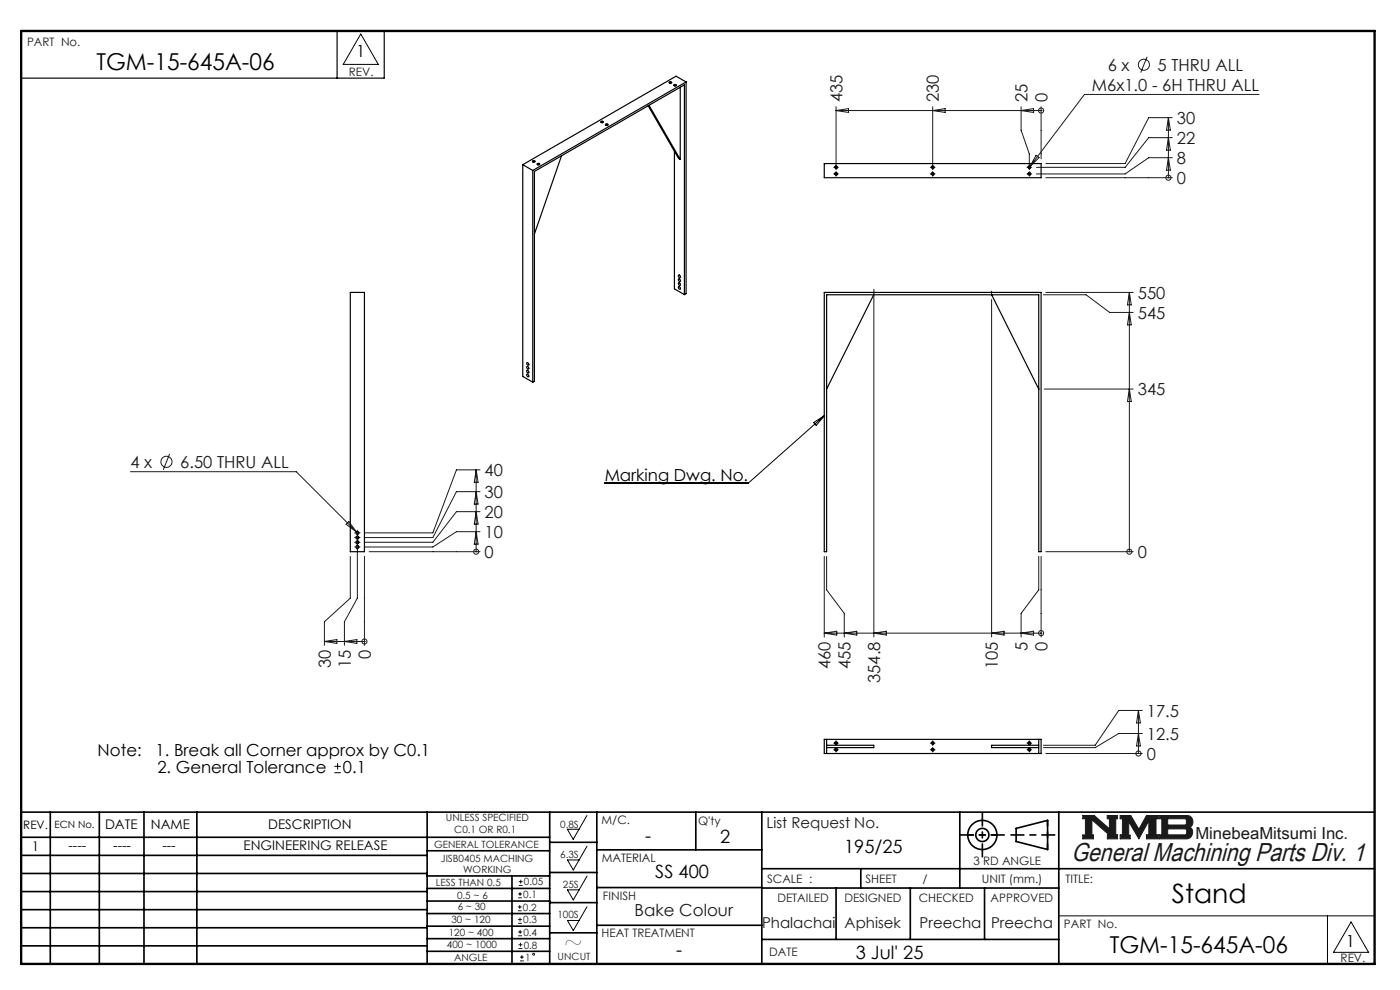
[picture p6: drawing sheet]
<svg xmlns="http://www.w3.org/2000/svg" width="297mm" height="210mm" viewBox="0 0 297 210" stroke-linecap="round" stroke-linejoin="round" font-family="sans-serif">
<g fill="none" stroke="#000" stroke-width=".35">
<path d="M4.5 172.3h287.1M4.5 177.6h112.1M10.7 172.3v32.2M21.1 172.3v32.2M30.5 172.3v32.2M41.8 172.3v32.2M90.6 172.3v32.2M116.6 172.3v32.2M116.6 178.7h10M126.6 172.3v32.2M147.6 172.3v8M161.6 172.3v32.2"/>
<path d="M203.6 172.3v16.1M215.6 175.7l6.6-1.7v6.2l-6.6-1.7zM224.6 172.3v32.2M4.5 185.3h86.1M4.5 181.4h86.1M4.5 189.1h86.1M4.5 193h86.1M4.5 196.8h86.1M90.6 199.1h26M90.6 193.8h26M90.6 188.5h26M90.6 191.1h26"/>
<path d="M90.6 180.5h26M90.6 185.8h26M90.6 196.5h26M108.6 185.8v18.5M116.6 185.1h10M116.6 191.5h10M116.6 197.9h10M126.6 196.3h35M126.6 188.3h35M126.6 180.3h35M161.6 184.3h130M161.6 199.3h63"/>
<path d="M161.6 188.4h63M177.4 188.4v10.9M182.6 184.3v4.1M193.1 188.4v10.9M208.9 188.4v10.9M4.5 200.6h86.1M90.6 201.8h26"/>
<circle cx="208.4" cy="177.1" r="3.1"/>
<circle cx="208.4" cy="177.1" r="1.39"/>
</g>
<path d="M229.7 173h2.4l3.3 2.8v-2.1h-.5v-.7h2.2v.7h-.4v3.4h.4v.8h-2.2v-.8h.4l-3.7-3.2v3.2h.4v.8h-2.3v-.8h.6v-3.4h-.6zM237.6 173h2.3l1.7 2.9 1.6-2.9h2.5v.7h-.5v3.4h.5v.8h-2.5v-.8h.5v-3l-2.1 3.8-2.1-3.6v2.9h.3v.7h-2.2v-.8h.5v-3.4h-.5zM245.9 173h6a1.34 1.34 0 0 1 1.1 1 1.34 1.34 0 0 1-.6 1.5 1.33 1.33 0 0 1 .5 1.4 1.33 1.33 0 0 1-1.2 1h-5.8v-.8h.6v-3.4h-.6zM247.7 173.7h3.8l.2 .2v.8l-.3 .3h-3.7zM247.7 175.8h3.8l.2 .3v.7l-.3 .3h-3.7z" fill="none" stroke="#191924" stroke-width=".21"/>
<path d="M76.5 7.2l3.8 6.5h-7.5zM124.5 173l-2.9 5-1.2-2.1h2.4M124.5 179.5l-2.9 5.1-1.2-2.2h2.4M124.5 185.8l-2.9 5.1-1.2-2.1h2.4M124.5 192.3l-2.9 5.1-1.2-2.1h2.4M224.6 194.3h67M281.6 194.3v10.2M286.6 195.6l3.7 6.4h-7.4z" fill="none" stroke="#000" stroke-width=".21"/>
<path d="M4.5 6.6h287.1" fill="none" stroke="#000" stroke-width=".21" stroke-dasharray="6.3 1.3 1.3 1.3" stroke-dashoffset="1.9"/>
<path d="M71.5 6.6v10M81.5 6.6v10h-77" fill="none" stroke="#000" stroke-width=".25"/>
<path d="M205.3 177.1h6.2M222.2 174v6.2" fill="none" stroke="#000" stroke-width=".35" stroke-dasharray="15.2 1.3 1.3 1.3" stroke-dashoffset="14.1"/>
<path d="M203.8 177.1h9.2M208.4 172.5v9.2M214.5 177.1h9.3" fill="none" stroke="#000" stroke-width=".35" stroke-dasharray="15.2 1.3 1.3 1.3" stroke-dashoffset="12.5"/>
<path d="M4.5 6.6h287.1v197.9h-287.1z" fill="none" stroke="#000" stroke-width=".5"/>
<path d="M229.7 173v.7h.6v3.4h-.6v.8h2.3v-.8h-.4v-3.2l3.7 3.2h-.4v.8h2.2v-.8h-.4v-3.4h.4v-.7h-2.2v.7h.5v2.1l-3.3-2.8zM237.6 173v.7h.5v3.4h-.5v.8h2.2v-.7h-.3v-2.9l2.1 3.6 2.1-3.8v3h-.5v.8h2.5v-.8h-.5v-3.4h.5v-.7h-2.5l-1.6 2.9-1.7-2.9zM247.7 175.8h3.8l.2 .3v.7l-.3 .3h-3.7zM245.9 173v.7h.6v3.4h-.6v.8h6.3l.5-.5 .3-.8-.1-.7-.5-.4a1.34 1.34 0 0 0 .6-1.5 1.34 1.34 0 0 0-1.1-1zM247.7 173.7h3.7l.3 .2v.9l-.3 .2h-3.7z" fill-rule="evenodd" fill="#191924"/>
<g fill="none" stroke="#191924" stroke-width=".21">
<path d="M243.3 12l-1.3 3.4M177.1 36.9h.5M177.1 35.5h.5M177.4 36.6v.5M177.4 23.4h43.5M177.4 22.6v13.1M177.4 23.4l2.6-.4v.9zM197.6 36.9h.5M197.6 35.5h.5M197.9 22.6v13.1M197.9 23.4l2.6-.4v.9zM197.9 36.6v.5"/>
<path d="M216.6 22.6v5l1.8 5v3.1M216.6 23.4l2.7-.4v.9zM218.1 36.9h.5M218.1 35.5h.5M218.4 36.6v.5M219.8 32.9l.6 .5-1.9 1.9zM220.9 23.4h.1M220.9 22.6v11.1M221.9 37.7h26.8M247.9 25v12.7M247.9 33.5l.4 2.6h-.8zM247.9 29.2l.4 2.7h-.8z"/>
<path d="M247.9 25l.4 2.6h-.8zM247.9 37.7h.1M248.7 33.5h-5l-5 3.4h-18.8M248.7 29.2h-5l-5 6.3h-18.8M248.7 25h-5l-5 9.7h-16.8M267.1 20h-37l-11.9 15.7M185.4 62.4v72.7M210.4 63.5v71.6M221.4 62.5h9l5 3.8h5M221.9 62h18.5M239.6 62v55M239.6 62l.4 2.7h-.8z"/>
<path d="M239.6 66.3l.4 2.6h-.8zM36 96.3l-1.4 3.3M101 99.7v17.3M101 99.7l.4 2.6h-.8zM101.8 99.7h-5l-5 13.3h-14.4M221.5 82.5h18.9M239.6 82.5l.4 2.7h-.8zM27.7 100.1h35.1l12.8 12.7M73.4 111.2l.6-.6 1.6 2.2zM74.3 118v8.9l-5.5 5v5M75.6 113h.5M75.6 114h.5"/>
<path d="M75.6 115h.5M75.6 116h.5M75.6 112.8l.4 .5M75.8 114.6v12.3l-2.7 5v5M75.8 112.8v.5M75.8 113.8v.5M77.3 118v18.9M78.3 117h23.5M101 117h.1M101 108.5l.4 2.7h-.8zM101 112.8l.4 2.6h-.8zM101 104.3l.4 2.6h-.8z"/>
<path d="M101.8 104.3h-5l-5 9.7h-14.4M101.8 108.5h-5l-5 6.5h-14.4M101.8 112.8h-5l-5 3.2h-14.4M174.9 118v17.1M175.4 118v7.1l3.7 5v5M220.4 118v7.1l-3.8 5v5M220.9 118v17.1M221.9 117h18.5M239.6 117h.1M68.8 136.1h8.5M68.8 136.1l2.7-.4v.8zM73.1 136.1l2.6-.4v.8z"/>
<path d="M77.3 136.1h.1M174.9 134.3h46M174.9 134.3l2.6-.4v.8zM179.1 134.3l2.7-.4v.8zM185.4 134.3l2.6-.4v.8zM210.4 134.3l2.6-.4v.8zM216.6 134.3l2.7-.4v.8zM220.9 134.3h.1M177.1 159h.5M177.1 157.6h.5M177.4 157.4v.5M177.4 158.8v.5"/>
<path d="M197.6 159h.5M197.6 157.6h.5M197.9 157.4v.5M197.9 158.8v.5M218.1 159h.5M218.1 157.6h.5M218.4 157.4v.5M218.4 158.8v.5M221.9 159.8h20.4M241.5 150.7v9.1M241.5 155.6l.4 2.6h-.8zM241.5 150.7l.4 2.6h-.8z"/>
<path d="M241.5 159.8h.1M242.3 155.6h-5l-5 3h-10.9M242.3 150.7h-5l-5 7.4h-10.9M109.9 193.2h.8M109.9 192.4h.8M109.9 195.9h.8M109.9 195h.8M109.9 190.4h.8M109.9 189.6h.8M109.9 198.5h.8M109.9 197.7h.8M110.1 187.8h.8"/>
<path d="M110.1 187h.8M110.3 192v.8M110.3 194.6v.9M110.3 189.2v.8M110.3 197.3v.8M110.4 200v.8M110.5 186.6v.8M110 201.2h.8M110 200.4h.8M110.3 203.8h.8M110.3 203h.8M110.7 202.6v.8"/>
<circle cx="242.7" cy="13.7" r="1.18"/>
<circle cx="220.9" cy="23.4" r=".54"/>
<circle cx="247.9" cy="37.7" r=".54"/>
<circle cx="35.3" cy="98" r="1.18"/>
<circle cx="101" cy="117" r=".54"/>
<circle cx="239.6" cy="117" r=".54"/>
<circle cx="77.3" cy="136.1" r=".54"/>
<circle cx="220.9" cy="134.3" r=".54"/>
<circle cx="241.5" cy="159.8" r=".54"/>
<circle cx="113.2" cy="202.4" r=".2"/>
</g>
<g fill="none" stroke="#000" stroke-width=".21">
<path d="M142 17.4h.1a.25 .25 0 0 1 .3-.1 .25 .25 0 0 1 0 .4 .25 .25 0 0 1-.3 0zM143 18l.1-.1a.25 .25 0 0 1 .3 0 .25 .25 0 0 1 0 .4 .25 .25 0 0 1-.3-.1zM113 34.2l.1-.1a.25 .25 0 0 1 .4 0 .25 .25 0 0 1 0 .3 .25 .25 0 0 1-.4 0zM114 34.7h.1a.25 .25 0 0 1 .3-.1 .25 .25 0 0 1 0 .4 .25 .25 0 0 1-.3 0zM127.5 25.8l.1-.1a.25 .25 0 0 1 .3 0 .25 .25 0 0 1 0 .4 .25 .25 0 0 1-.3-.1zM128.5 26.4l.1-.1a.25 .25 0 0 1 .3 0 .25 .25 0 0 1 0 .3 .25 .25 0 0 1-.3 0zM177.1 35.6a.3 .3 0 0 1 .2-.4 .3 .3 0 0 1 .4 .3 .3 .3 0 0 1-.4 .3M177.1 37a.3 .3 0 0 1 .2-.4 .3 .3 0 0 1 .4 .3 .3 .3 0 0 1-.4 .3M197.6 35.6a.3 .3 0 0 1 .2-.4 .3 .3 0 0 1 .4 .3 .3 .3 0 0 1-.4 .3M197.6 37a.3 .3 0 0 1 .2-.4 .3 .3 0 0 1 .4 .3 .3 .3 0 0 1-.4 .3M218.1 35.6a.3 .3 0 0 1 .2-.4 .3 .3 0 0 1 .4 .3 .3 .3 0 0 1-.4 .3M218.1 37a.3 .3 0 0 1 .2-.4 .3 .3 0 0 1 .4 .3 .3 .3 0 0 1-.4 .3"/>
<path d="M172.6 89.6l2.3-1.4-1.7 2zM174.9 88.2l-16.2 14.3h-30.4M177.1 159.1a.3 .3 0 0 1 .2-.4 .3 .3 0 0 1 .4 .4 .3 .3 0 0 1-.4 .2M177.1 157.7a.3 .3 0 0 1 .2-.4 .3 .3 0 0 1 .4 .4 .3 .3 0 0 1-.4 .2M197.6 159.1a.3 .3 0 0 1 .2-.4 .3 .3 0 0 1 .4 .4 .3 .3 0 0 1-.4 .2M197.6 157.7a.3 .3 0 0 1 .2-.4 .3 .3 0 0 1 .4 .4 .3 .3 0 0 1-.4 .2M218.1 159.1a.3 .3 0 0 1 .2-.4 .3 .3 0 0 1 .4 .4 .3 .3 0 0 1-.4 .2M218.1 157.7a.3 .3 0 0 1 .2-.4 .3 .3 0 0 1 .4 .4 .3 .3 0 0 1-.4 .2M70.9 163.9h1.4M70.9 162.6h1.4M71.6 161.9v1.3"/>
</g>
<g fill="none" stroke="#191924" stroke-width=".21" stroke-dasharray="15.2 1.3 1.3 1.3">
<path d="M177.1 35.5h-.2M177.1 36.9h-.2M177.4 35.2v-.2M177.4 35.7v.3M177.4 36.6v-.2M177.4 37.1v.3M177.6 35.5h.3M177.6 36.9h.3M197.6 35.5h-.2M197.6 36.9h-.2M197.9 35.2v-.2M197.9 35.7v.3"/>
<path d="M197.9 36.6v-.2M197.9 37.1v.3M198.1 35.5h.3M198.1 36.9h.3M218.1 35.5h-.2M218.1 36.9h-.2M218.4 35.2v-.2M218.4 35.7v.3M218.4 36.6v-.2M218.4 37.1v.3M218.6 35.5h.3M218.6 36.9h.3"/>
<path d="M185.4 62.5v-1.1M210.4 62.5v-.7M220.4 82.5h.1M75.3 113h-.1M75.3 114h-.1M75.3 115h-.1M75.3 116h-.1M75.8 112.5h.1M75.8 113.5v.1M75.8 113.5h.1M75.8 114.5v.1M75.8 114.5h.1"/>
<path d="M75.8 115.5v.1M75.8 115.5h.1M75.8 116.5v.1M76.3 113h.1M76.3 114h.1M76.3 115h.1M76.3 116h.1M177.1 159h-.2M177.1 157.6h-.2M177.4 158.8v-.3M177.4 159.3v.2M177.4 157.4v-.3"/>
<path d="M177.4 157.9v.2M177.6 159h.3M177.6 157.6h.3M197.6 159h-.2M197.6 157.6h-.2M197.9 158.8v-.3M197.9 159.3v.2M197.9 157.4v-.3M197.9 157.9v.2M198.1 159h.3M198.1 157.6h.3M218.1 159h-.2"/>
<path d="M218.1 157.6h-.2M218.4 158.8v-.3M218.4 159.3v.2M218.4 157.4v-.3M218.4 157.9v.2M218.6 159h.3M218.6 157.6h.3"/>
</g>
<g fill="none" stroke="#000" stroke-width=".25">
<path d="M142 17.5a.22 .22 0 0 1 .3-.2 .22 .22 0 0 1 .1 .3h-.3zM143 18a.22 .22 0 0 1 .3-.1 .22 .22 0 0 1 .1 .3h-.3zM144.3 18.5v15.3M145.5 17.4l-32.5 18.8M145.5 17.4v44.9l-.3 .2M145.5 17.4l-2.1-1.2-32.5 18.7M110.9 34.9l2.1 1.3M110.9 34.9v44.9l2.1 1.3M113 34.2a.22 .22 0 0 1 .3-.1 .22 .22 0 0 1 .1 .2l-.3 .1zM113 36.2v44.9M114 34.8a.22 .22 0 0 1 .3-.1 .22 .22 0 0 1 .1 .2h-.3zM119.1 33l-5.7 16.6"/>
<path d="M127.5 25.8a.22 .22 0 0 1 .3-.1 .22 .22 0 0 1 .1 .3h-.3zM128.5 26.4a.22 .22 0 0 1 .3-.1 .22 .22 0 0 1 .1 .2l-.3 .1zM137.5 22.4l6.5 11.2 .3 .2M137.7 22.3l6.6 11.5M143.1 32.1v29.2l2.1 1.2M174.9 34.7h46v3h-46zM143.9 58.4h.2a.29 .29 0 0 1 .3 .2 .29 .29 0 0 1-.2 .3l-.2-.2zM143.9 59.2h.2a.29 .29 0 0 1 .3 .2 .29 .29 0 0 1-.2 .3l-.2-.2zM143.9 60h.2a.29 .29 0 0 1 .3 .2 .29 .29 0 0 1-.2 .3l-.2-.2zM74.3 62h3v55h-3zM111.8 77a.3 .3 0 0 1 .3 .1 .3 .3 0 0 1-.1 .4l-.2-.3zM111.8 77.8a.3 .3 0 0 1 .3 .1 .3 .3 0 0 1-.1 .4l-.2-.3z"/>
<path d="M111.8 78.6a.3 .3 0 0 1 .3 .1 .3 .3 0 0 1-.1 .4l-.2-.3zM111.8 79.4a.3 .3 0 0 1 .3 .1 .3 .3 0 0 1-.1 .4l-.2-.2zM143.9 60.8h.2a.29 .29 0 0 1 .3 .3 .29 .29 0 0 1-.2 .3l-.2-.2zM145.2 62.5v-44.5l-31.8 18.4v44.5l-.4 .2M174.9 62h46v55h-.5v-54.5h-45v54.5h-.5zM185.4 62.5l-10 20M210.4 62.5l10 20M174.9 156.8h46v3h-46zM175.4 156.8v3M175.4 158.1h10v.5h-10M220.4 156.8v3M220.4 158.1h-10v.5h10"/>
<circle cx="177.4" cy="35.5" r=".25"/>
<circle cx="177.4" cy="36.9" r=".25"/>
<circle cx="197.9" cy="35.5" r=".25"/>
<circle cx="197.9" cy="36.9" r=".25"/>
<circle cx="218.4" cy="35.5" r=".25"/>
<circle cx="218.4" cy="36.9" r=".25"/>
<circle cx="75.8" cy="116" r=".33"/>
<circle cx="75.8" cy="113" r=".33"/>
<circle cx="75.8" cy="115" r=".32"/>
<circle cx="75.8" cy="114" r=".32"/>
<circle cx="177.4" cy="159" r=".25"/>
<circle cx="177.4" cy="157.6" r=".25"/>
<circle cx="197.9" cy="159" r=".25"/>
<circle cx="197.9" cy="157.6" r=".25"/>
<circle cx="218.4" cy="159" r=".25"/>
<circle cx="218.4" cy="157.6" r=".25"/>
</g>
<text font-size="5.6" x="248.6" y="191.5">Stand</text>
<text font-size="5.5" fill="#191924" x="227.3" y="182.7">General Machining Parts Div. 1</text>
<g font-size="4.9">
<text x="20.5" y="14.8">TGM-15-645A-06</text>
<text x="119.6" y="201.6">~</text>
<text x="235.4" y="202.1">TGM-15-645A-06</text>
</g>
<g font-size="3.9">
<text x="136.9" y="178.6">-</text>
<text x="152.8" y="178.7">2</text>
<text x="179.1" y="180.9">195/25</text>
<text x="139" y="186.2">SS 400</text>
<text x="143.5" y="202.9">-</text>
<text x="181.5" y="203.5">3 Jul' 25</text>
</g>
<g font-size="3.5">
<text x="75.6" y="12.1">1</text>
<text x="128.3" y="102">Marking Dwg. No.</text>
<text x="20.7" y="160.4">Note:</text>
<text x="33" y="160.4">1. Break all Corner approx by C0.1</text>
<text x="33.4" y="163.9">2. General Tolerance</text>
<text x="72.8" y="163.9">0.1</text>
<text x="285.5" y="200.9">1</text>
</g>
<g font-size="3.5" fill="#191924">
<text x="235" y="15.1">6 x</text>
<text x="245.6" y="15.1">5 THRU ALL</text>
<text x="178.7" y="21.7" transform="rotate(-90 178.7 21.7)">435</text>
<text x="199.2" y="21.7" transform="rotate(-90 199.2 21.7)">230</text>
<text x="218" y="21.7" transform="rotate(-90 218 21.7)">25</text>
<text x="222.2" y="21.7" transform="rotate(-90 222.2 21.7)">0</text>
<text x="231.6" y="19.3">M6x1.0 - 6H THRU ALL</text>
<text x="249.7" y="26.3">30</text>
<text x="249.7" y="34.8">8</text>
<text x="249.7" y="30.5">22</text>
<text x="249.7" y="39">0</text>
<text x="241.4" y="63.4">550</text>
<text x="241.4" y="67.6">545</text>
<text x="241.4" y="83.9">345</text>
<text x="27.7" y="99.3">4 x</text>
<text x="38.2" y="99.3">6.50 THRU ALL</text>
<text x="102.8" y="101">40</text>
<text x="102.8" y="105.6">30</text>
<text x="102.8" y="109.9">20</text>
<text x="102.8" y="118.4">0</text>
<text x="102.8" y="114.1">10</text>
<text x="241.4" y="118.4">0</text>
<text x="70.2" y="141.8" transform="rotate(-90 70.2 141.8)">30</text>
<text x="74.4" y="141.8" transform="rotate(-90 74.4 141.8)">15</text>
<text x="78.6" y="139.8" transform="rotate(-90 78.6 139.8)">0</text>
<text x="176.2" y="142" transform="rotate(-90 176.2 142)">460</text>
<text x="180.4" y="142" transform="rotate(-90 180.4 142)">455</text>
<text x="211.7" y="142" transform="rotate(-90 211.7 142)">105</text>
<text x="217.9" y="138" transform="rotate(-90 217.9 138)">5</text>
<text x="222.2" y="138" transform="rotate(-90 222.2 138)">0</text>
<text x="186.7" y="144.9" transform="rotate(-90 186.7 144.9)">354.8</text>
<text x="243.3" y="152">17.5</text>
<text x="243.3" y="161.2">0</text>
<text x="243.3" y="156.9">12.5</text>
<text x="253.6" y="178.1">MinebeaMitsumi Inc.</text>
<text x="134.6" y="194.4">Bake Colour</text>
</g>
<g font-size="3.2" fill="#191924">
<text x="162.6" y="175.5">List Request No.</text>
<text x="161.7" y="196.8">Phalachai</text>
<text x="179.2" y="196.8">Aphisek</text>
<text x="195.1" y="196.8">Preecha</text>
<text x="210.2" y="196.8">Preecha</text>
</g>
<g font-size="2.8">
<text x="22.3" y="175.9">DATE</text>
<text x="32" y="175.9">NAME</text>
<text x="56.9" y="175.9">DESCRIPTION</text>
<text x="6.8" y="180.6">1</text>
<text x="14.5" y="180.3">----</text>
<text x="24" y="180.3">----</text>
<text x="34.5" y="180.3">---</text>
<text x="51.7" y="180.3">ENGINEERING RELEASE</text>
</g>
<g font-size="2.5" fill="#191924">
<text x="5.7" y="9.8">PART No.</text>
<text x="74" y="16">REV.</text>
<text x="127.6" y="174.8">M/C.</text>
<text x="148.1" y="175.1">Q'ty</text>
<text x="127.6" y="182.8">MATERIAL</text>
<text x="206.5" y="183.6">3 RD ANGLE</text>
<text x="127.9" y="191">FINISH</text>
<text x="162.7" y="187.2">SCALE :</text>
<text x="164.9" y="191.4">DETAILED</text>
<text x="179.1" y="191.4">DESIGNED</text>
<text x="183.6" y="187.2">SHEET</text>
<text x="194.9" y="191.4">CHECKED</text>
<text x="195.7" y="187.2">/</text>
<text x="208.3" y="187.2">UNIT (mm.)</text>
<text x="210.2" y="191.4">APPROVED</text>
<text x="226" y="187.2">TITLE:</text>
<text x="225.7" y="196.8">PART No.</text>
<text x="127.6" y="198.9">HEAT TREATMENT</text>
<text x="163.2" y="202.9">DATE</text>
<text x="284.4" y="204.1">REV.</text>
</g>
<text font-size="2.5" x="4.9" y="175.9">REV.</text>
<text font-size="2.1" x="11.6" y="175.6">ECN No.</text>
<g font-size="2.1" fill="#191924">
<text x="92.1" y="179.9">GENERAL TOLERANCE</text>
<text x="94.6" y="174.2">UNLESS SPECIFIED</text>
<text x="96.4" y="176.8">C0.1 OR R0.1</text>
<text x="118.8" y="175.5">0.8S</text>
<text x="93.5" y="182.9">JISB0405 MACHING</text>
<text x="98.2" y="185.3">WORKING</text>
<text x="118.8" y="181.9">6.3S</text>
<text x="92.5" y="187.9">LESS THAN 0.5</text>
<text x="97" y="190.7">0.5 ~ 6</text>
<text x="111" y="190.4">0.1</text>
<text x="111.2" y="187.8">0.05</text>
<text x="119.4" y="188.4">25S</text>
<text x="95.8" y="195.8">30 ~ 120</text>
<text x="97.1" y="193.1">6 ~ 30</text>
<text x="110.9" y="193.2">0.2</text>
<text x="111" y="195.9">0.3</text>
<text x="118.2" y="194.8">100S</text>
<text x="94.8" y="201.1">400 ~ 1000</text>
<text x="95.2" y="198.5">120 ~ 400</text>
<text x="96.3" y="203.9">ANGLE</text>
<text x="111" y="198.5">0.4</text>
<text x="111.1" y="201.2">0.8</text>
<text x="111.4" y="203.8">1</text>
<text x="118.3" y="203.7">UNCUT</text>
</g>
</svg>
